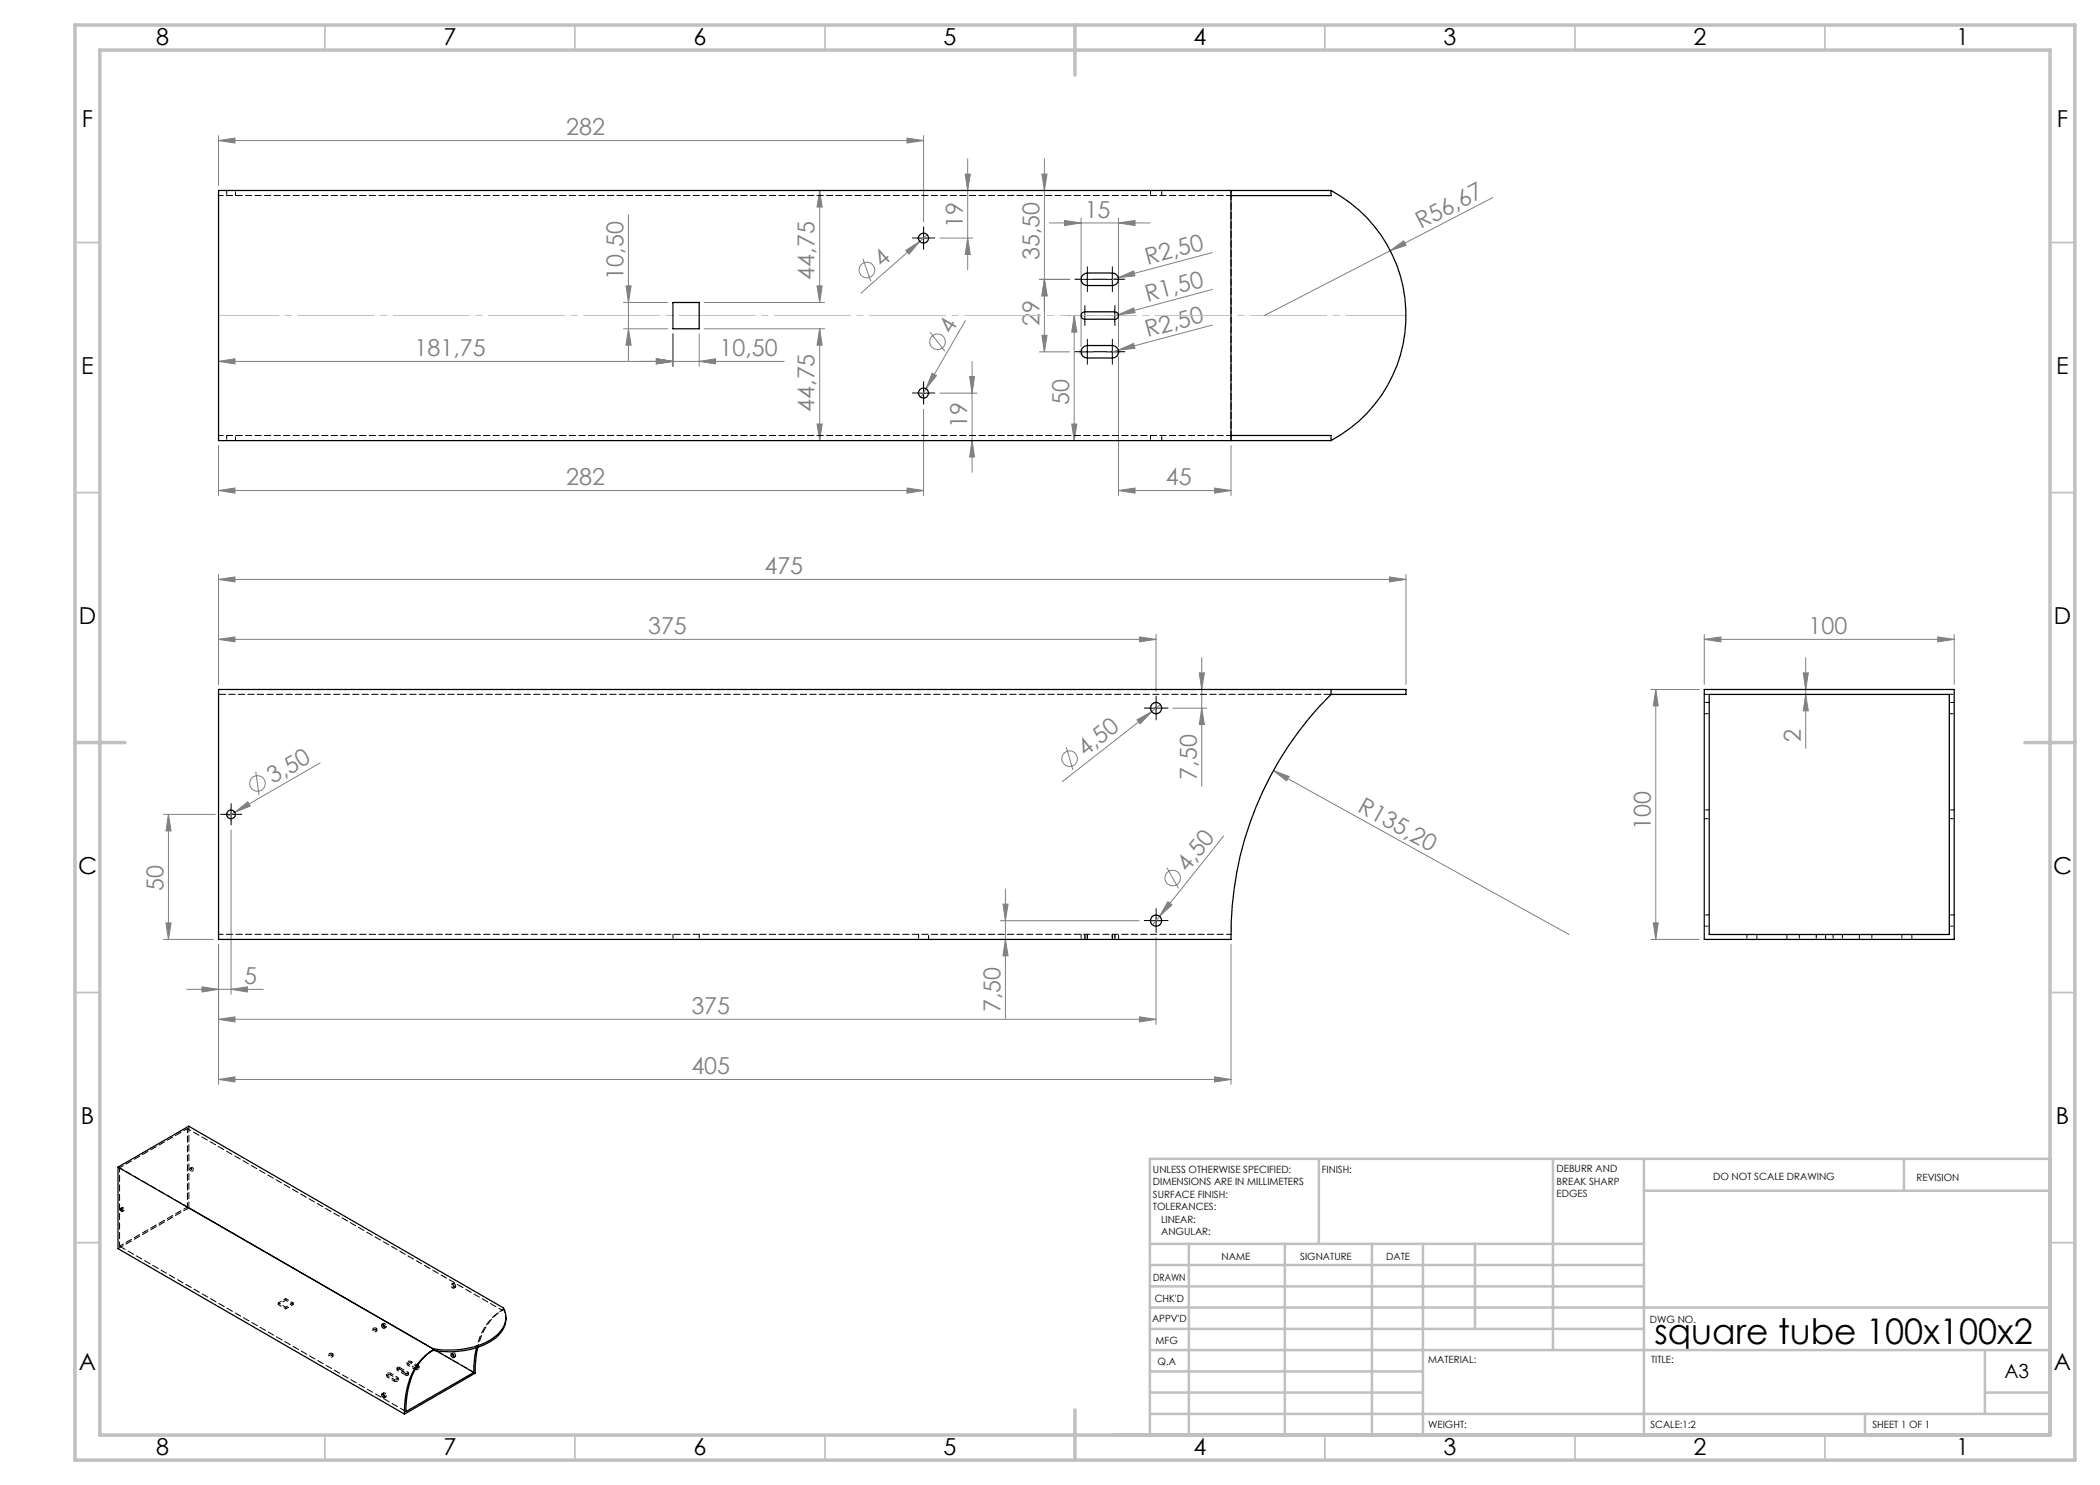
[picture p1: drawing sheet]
<svg xmlns="http://www.w3.org/2000/svg" width="420mm" height="297mm" viewBox="0 0 420 297" stroke-linecap="round" stroke-linejoin="round" font-family="sans-serif">
<g fill="none" stroke="#808080" stroke-width=".2">
<path d="M43.7 28.1l3.3-.5v1zM43.7 27.1v10M43.7 28.1h141M163.9 38.1l.5 3.3h-1zM163.9 38.1v22.4M181.4 27.6l3.3 .5-3.3 .5zM184.7 27.1v17.3M193 34.8h1.1l-.6 3.3zM193.5 31.7v22.3M208.4 34.8h1l-.5 3.3zM208.9 31.7v38.7M298.6 39.5l-20.5 10.6"/>
<path d="M125.2 57.2h1l-.5 3.3zM125.7 43v29.1M163.4 57.2h1l-.5 3.3zM172.6 51.7l1.6 4.6M181.2 50.1l2.7-1.8-2.1 2.5zM183.9 48.3l-11.7 10.4M185.5 47l-1.6 1.3M188 47.6h6.6M193.5 47.6l.6 3.3h-1.1zM208.9 55.9l.5 3.3h-1zM209.9 44.6h20.1M212.9 44.1l3.3 .5-3.3 .5z"/>
<path d="M214 55.9h-6.1M216.2 43.6v25.8M223.7 55.5l3-1.3 .3 1zM223.7 55.5l-1.2 .4M223.7 44.6l3.3-.5v1zM223.7 43.6v25.8M242.5 57.9l-18.8 5M242.5 50.5l-18.8 5M278.1 50.1l2.6-1.9 .5 .9zM278.1 50.1l-25.2 13M43.7 72.3l3.3-.5v1zM43.7 72.3h113.1"/>
<path d="M124.7 60.5h8.9M124.7 65.8h8.9M125.7 65.8l.5 3.2h-1zM131.3 71.8l3.3 .5-3.3 .5zM134.6 66.7v6.6M139.8 72.3l3.3-.5v1zM139.8 66.7v6.6M140.8 60.5h24.1M140.8 65.8h24.1M163.9 65.8l.5 3.2h-1zM163.9 65.8v22.3M185.2 77.7l-1 1.8"/>
<path d="M186 66.5l3 3.7M186.4 74.6l.9 .5-2.1 2.6zM188 78.6h7.4M193.1 64.1l-7.9 13.6M193.9 75.3h1l-.5 3.3zM194.4 72.3v22.2M207.9 70.4h6.1M208.4 67.1h1l-.5 3.3zM213.9 63.1h.1M214.8 63.1l.6 3.3h-1.1zM214.8 63.1v25M223.7 70l3-1.3 .3 1z"/>
<path d="M223.7 70l-1.2 .4M223.7 62.9l3-1.3 .3 .9zM223.7 71.4v27.7M223.7 62.9l-.7 .2M242.5 65l-18.8 5M43.7 98.1l3.3-.5v1zM43.7 98.1h141M43.7 89.1v10M163.4 84.8h1l-.5 3.3zM181.4 97.6l3.3 .5-3.3 .5zM184.7 81.9v17.2M194.4 88.1l.5 3.3h-1z"/>
<path d="M214.3 84.8h1.1l-.6 3.3zM223.7 98.1l3.3-.5v1zM223.7 98.1h22.5M242.9 97.6l3.3 .5-3.3 .5zM246.2 89.1v10M43.7 115.9l3.3-.5v1zM43.7 114.9v22M43.7 115.9h237.5M277.9 115.4l3.3 .5-3.3 .5zM281.2 114.9v22M43.7 127.9l3.3-.5v1zM43.7 127.9h187.5"/>
<path d="M227.9 127.4l3.3 .5-3.3 .5zM231.2 126.9v11.4M239.9 134.6h1l-.6 3.3zM240.3 131.5v25.8M330.2 137.9h9.7M331.2 137.9v50M331.2 137.9l.4 3.3h-.9zM340.9 127.9l3.3-.5v1zM340.9 127.9h49.9M340.9 126.9v10M360.6 134.6h1.1l-.6 3.3zM361.1 131.5v18.2"/>
<path d="M361.1 138.9l.6 3.3h-1.1zM387.6 127.4l3.2 .5-3.2 .5zM390.8 126.9v10M51.2 154.3l.6 4.8M64 152.6l-18.6 10.7M213.3 149.4l1.3 4.6M227.4 144l2.9-1.7-2.3 2.5zM230.3 142.3l-17.9 14M232.1 140.9l-1.8 1.4M234.6 141.6h6.7M240.3 141.6l.6 3.3h-1zM254.7 154.1l3.1 1.2-.5 .9z"/>
<path d="M254.7 154.1l59.1 32.8M32.7 162.9h10.4M33.7 162.9v25M33.7 162.9l.5 3.3h-1zM46.2 166v32.9M47 162.5l2.6-2.1 .5 .8zM201.1 177.8v25.9M233.4 173.5l2.3 4.2M244.7 167.2l-12.8 16.1M32.7 187.9h10M33.2 184.6h1l-.5 3.3zM37.4 197.9h15.3"/>
<path d="M40.4 197.4l3.3 .5-3.3 .5zM43.7 188.9v28M46.2 197.9l3.3-.5v1zM200.1 184.1h27.7M200.6 180.8h1l-.5 3.3zM201.1 187.9l.5 3.3h-1zM231.2 187.5v17.4M231.9 183.3l-1.4 1.7M233.6 180.3l.8 .7-2.5 2.3zM246.2 188.9v28M330.2 187.9h9.7M330.7 184.6h.9l-.4 3.3z"/>
<path d="M43.7 203.9l3.3-.5v1zM43.7 203.9h187.5M43.7 215.9l3.3-.5v1zM43.7 215.9h202.5M227.9 203.4l3.3 .5-3.3 .5zM242.9 215.4l3.3 .5-3.3 .5z"/>
<circle cx="173.4" cy="54" r="1.57"/>
<circle cx="187.5" cy="68.3" r="1.55"/>
<circle cx="51.5" cy="156.7" r="1.56"/>
<circle cx="213.9" cy="151.7" r="1.54"/>
<circle cx="234.5" cy="175.6" r="1.56"/>
</g>
<path d="M215.7 70.4h1M215.9 70l.7 .7M216.2 69.8v1.1M216.6 70l-.7 .7M223.2 70.4h1M223.3 70l.7 .7M223.7 69.8v1.1M224 70l-.7 .7" fill="none" stroke="#c0c0c0" stroke-width=".2"/>
<g fill="none" stroke="#000" stroke-width=".2" stroke-dasharray="15.2 1.3 1.3 1.3">
<path d="M183.5 47.6h-1M184.7 46.3v-1M184.7 48.8v1M186 47.6h1M216.2 55.8h-1.2M217.5 54.6v-1.3M217.5 57.1v1.2M218.7 55.8h1.3M221.2 55.8h-1.2M222.5 54.6v-1.3M222.5 57.1v1.2M223.7 55.8h1.3"/>
<path d="M183.5 78.6h-1M184.7 77.3v-1M184.7 79.8v1M186 78.6h1M215.7 63.1h-.7M216.2 70.3h-1.2M217 61.8v-.7M217 64.3v.8M217.5 69.1v-1.3M217.5 71.6v1.2M218.2 63.1h.8M218.7 70.3h1.3"/>
<path d="M221.2 70.3h-1.2M221.7 63.1h-.7M222.5 69.1v-1.3M222.5 71.6v1.2M223 61.8v-.7M223 64.3v.8M223.7 70.3h1.3M224.2 63.1h.8M230 141.6h-1.1M231.2 140.4v-1.2M231.2 142.9v1.1M232.5 141.6h1.1"/>
<path d="M45 162.9h-.9M46.2 161.6v-.9M46.2 164.1v.9M47.5 162.9h.8M230 184.1h-1.1M231.2 182.9v-1.2M231.2 185.4v1.1M232.5 184.1h1.1"/>
</g>
<g fill="none" stroke="#000" stroke-width=".2">
<path d="M183.4 47.6h2.5M184.7 46.4v2.5M216.2 55.9h2.5M217.5 54.6v2.5M221.2 55.9h2.5M222.5 54.6v2.5M183.4 78.6h2.5M184.7 77.4v2.5M215.7 63.1h2.5M216.2 70.4h2.5M217 61.9v2.5M217.5 69.1v2.5"/>
<path d="M221.2 70.4h2.5M221.7 63.1h2.5M222.5 69.1v2.5M223 61.9v2.5M230 141.6h2.4M231.2 140.4v2.5M44.9 162.9h2.5M46.2 161.6v2.5M230 184.1h2.4M231.2 182.9v2.5"/>
</g>
<path d="M43.7 63.1h237.5" fill="none" stroke="#c0c0c0" stroke-width=".2" stroke-dasharray="15.2 1.3 1.3 1.3" stroke-dashoffset="3.2"/>
<g fill="none" stroke="#c0c0c0" stroke-width=".35">
<path d="M65 5v5M115 5v5M165 5v5M265 5v5M315 5v5M365 5v5M15 48.5h5M410 48.5h5M15 98.5h5M410 98.5h5M15 198.5h5M410 198.5h5"/>
<path d="M15 248.5h5M410 248.5h5M65 287v5M115 287v5M165 287v5M265 287v5M315 287v5M365 287v5"/>
</g>
<g fill="none" stroke="#c0c0c0" stroke-width=".5">
<path d="M263.8 231.8v17M310.6 231.8v38.2M328.8 231.8v55.2M328.8 238.2h81.2M380.8 231.8v6.4M410 231.8h-180v55.2M230 248.8h98.8M230 257.3h98.8M230 253h98.8M237.8 248.8v38.2M257 248.8v38.2M274.4 248.8v38.2"/>
<path d="M284.6 248.8v38.2M295 248.8v17M230 265.8h98.8M230 261.5h180M230 278.5h54.6M230 274.3h54.6M230 270h180M397 278.5h13M397 270v12.8M230 282.8h180M373 282.8v4.2"/>
</g>
<path d="M15 5h400v287h-400zM20 10h390v277h-390zM215 5v10M15 148.5h10M405 148.5h10M215 282v10" fill="none" stroke="#c0c0c0" stroke-width=".7"/>
<g fill="#808080">
<path d="M254.7 154.1l3.1 1.2-.5 .9z"/>
<path d="M223.7 70l3-1.3 .3 1z"/>
<path d="M223.7 55.5l3-1.3 .3 1z"/>
<path d="M223.7 62.9l3-1.3 .3 .9z"/>
<path d="M278.1 50.1l2.6-1.9 .5 .9z"/>
<path d="M47 162.5l2.6-2.1 .5 .8z"/>
<path d="M227.4 144l2.9-1.7-2.3 2.5z"/>
<path d="M181.2 50.1l2.7-1.8-2.1 2.5z"/>
<path d="M233.6 180.3l.8 .7-2.5 2.3z"/>
<path d="M186.4 74.6l.9 .5-2.1 2.6z"/>
<path d="M223.7 98.1l3.3-.5v1zM242.9 97.6l3.3 .5-3.3 .5z"/>
<path d="M212.9 44.1l3.3 .5-3.3 .5zM223.7 44.6l3.3-.5v1z"/>
<path d="M46.2 197.9l3.3-.5v1zM40.4 197.4l3.3 .5-3.3 .5zM227.9 203.4l3.3 .5-3.3 .5zM43.7 203.9l3.3-.5v1zM181.4 97.6l3.3 .5-3.3 .5zM43.7 98.1l3.3-.5v1zM181.4 27.6l3.3 .5-3.3 .5zM43.7 28.1l3.3-.5v1z"/>
<path d="M43.7 115.9l3.3-.5v1zM277.9 115.4l3.3 .5-3.3 .5zM43.7 215.9l3.3-.5v1zM242.9 215.4l3.3 .5-3.3 .5zM43.7 127.9l3.3-.5v1zM227.9 127.4l3.3 .5-3.3 .5zM43.7 72.3l3.3-.5v1zM131.3 71.8l3.3 .5-3.3 .5zM131.3 71.8l3.3 .5-3.3 .5zM139.8 72.3l3.3-.5v1zM340.9 127.9l3.3-.5v1zM387.6 127.4l3.2 .5-3.2 .5z"/>
<path d="M163.4 57.2h1l-.5 3.3zM163.9 38.1l.5 3.3h-1zM193.5 47.6l.6 3.3h-1.1zM193 34.8h1.1l-.6 3.3zM208.9 55.9l.5 3.3h-1zM208.4 34.8h1l-.5 3.3z"/>
<path d="M240.3 141.6l.6 3.3h-1zM239.9 134.6h1l-.6 3.3z"/>
<path d="M163.9 65.8l.5 3.2h-1zM163.4 84.8h1l-.5 3.3zM193.9 75.3h1l-.5 3.3zM194.4 88.1l.5 3.3h-1zM214.8 63.1l.6 3.3h-1.1zM214.3 84.8h1.1l-.6 3.3z"/>
<path d="M33.7 162.9l.5 3.3h-1zM33.2 184.6h1l-.5 3.3zM200.6 180.8h1l-.5 3.3zM201.1 187.9l.5 3.3h-1zM125.2 57.2h1l-.5 3.3zM125.7 65.8l.5 3.2h-1zM208.9 55.9l.5 3.3h-1zM208.4 67.1h1l-.5 3.3zM331.2 137.9l.4 3.3h-.9zM330.7 184.6h.9l-.4 3.3zM360.6 134.6h1.1l-.6 3.3zM361.1 138.9l.6 3.3h-1.1z"/>
</g>
<g fill="none" stroke="#000" stroke-width=".25">
<path d="M246.2 38.1h20M246.2 38.1h-202.5v50h202.5M246.2 38.1v50M266.2 38.1v1h-20M266.2 38.1a28.4 28.4 0 0 1 0 50M216.6 55l.9-.4h5a1.25 1.25 0 0 1 1.2 1.3 1.25 1.25 0 0 1-1.2 1.2h-5a1.23 1.23 0 0 1-1.2-.7 1.23 1.23 0 0 1 .3-1.4zM134.6 60.5h5.2v5.3h-5.2zM216.4 62.6l.6-.2h6a.74 .74 0 0 1 .7 .7 .74 .74 0 0 1-.7 .7h-6a.74 .74 0 0 1-.7-.4 .74 .74 0 0 1 .1-.8zM216.6 69.5l.9-.4h5a1.25 1.25 0 0 1 1.2 1.3 1.25 1.25 0 0 1-1.2 1.2h-5a1.23 1.23 0 0 1-1.2-.7 1.23 1.23 0 0 1 .3-1.4zM246.2 87.1h20v1M246.2 88.1h20M266.2 137.9h-222.5v50h202.5a67.7 67.7 0 0 1 20-49"/>
<path d="M266.2 137.9h15v1h-15M266.2 137.9v1M340.9 137.9h49.9v50h-49.9zM341.8 138.9h48.1v48h-48.1zM23.6 233.4l14.1-8.2 63 36.4a4.3 4.3 0 0 1-1.4 5.5 15.7 15.7 0 0 1-11.9 2.8l-.9-.2M23.6 233.4l62.9 36.3M23.6 233.4v16.3l57.3 33.1M24.1 241.7a.31 .31 0 0 1 .4 .2 .31 .31 0 0 1-.2 .4l-.2-.3zM24.3 241.7l.3 .4M76.3 278.8a.41 .41 0 0 1 .6 .2 .41 .41 0 0 1-.1 .5l-.4-.2zM76.3 264.9a.43 .43 0 0 1 .6 .2 .43 .43 0 0 1-.1 .6l-.4-.3zM76.6 264.9l.1 .3 .3 .3"/>
<path d="M76.6 278.8l.1 .3 .3 .3M83.4 273.3l.2 .2M83.5 273l.1 .1M83.6 273.1l.1 .3-.5 .2M83.6 273.1v.4M83.6 273.5h.1M86.5 270.1a12 12 0 0 0-5.4 9.5l-.2 3.2M86.5 270.1a12.1 12.1 0 0 0-5.1 8.9l-.2 3.3 13.6-7.8M86.5 269.7v.4M87.3 270.2l7.5 4.3M90.2 270.8a.41 .41 0 0 1 .5 .2 .41 .41 0 0 1-.1 .5l-.3-.3zM90.5 270.8l.1 .3 .2 .3"/>
<path d="M95.3 269.6l-.3 1.5-.2 3.4M95.6 269.4l-.4 2-.2 3.2-14.1 8.2M101.2 263.5a5.6 5.6 0 0 1-3.7 5.1 17.9 17.9 0 0 1-11 1.5"/>
<circle cx="184.7" cy="47.6" r=".99"/>
<circle cx="184.7" cy="78.6" r="1"/>
<circle cx="231.2" cy="141.6" r="1.13"/>
<circle cx="46.2" cy="162.9" r=".88"/>
<circle cx="231.2" cy="184.1" r="1.13"/>
</g>
<path d="M43.7 138.9h222.5" fill="none" stroke="#000" stroke-width=".2" stroke-dasharray="1.3 .6" stroke-dashoffset="-.1"/>
<g fill="none" stroke="#000" stroke-width=".2" stroke-dasharray="1.3 .6" stroke-dashoffset=".4">
<path d="M246.2 39.1h-202.5M246.2 87.1v-48M246.2 87.1h-202.5M246.2 186.9h-202.5M23.9 233.6v15.6M37.5 225.7l-13.6 7.9M23.9 249.2l13.6-7.8M37.5 241.4v-15.7M79.9 273.5h-.4v.2M79.9 273.8h-.4v.3M81.2 274.7h.4v-.2M81.2 275h.4v-.2"/>
<path d="M87.3 270.2l-49.8-28.8"/>
</g>
<g fill="none" stroke="#000" stroke-width=".2" stroke-dasharray="1.3 .6" stroke-dashoffset=".5">
<path d="M45.3 38.1v1M47.1 39.1v-1M230.1 38.1v1M232.4 39.1v-1M246.2 38.1v1M45.3 87.1v1M47.1 88.1v-1M230.1 87.1v1M232.4 88.1v-1M246.2 87.1v1M340.9 138.9h1M389.9 138.9h1"/>
<path d="M340.9 142.7h1M341.9 140.5h-1M389.9 142.7h1M390.9 140.5h-1M340.9 163.7h1M341.9 162h-1M389.9 163.7h1M390.9 162h-1M134.6 186.9v1M139.8 186.9v1M183.7 186.9v1M185.7 187.9v-1"/>
<path d="M216.2 186.9v1M217 187.9v-1M217 186.9v1M217.5 187.9v-1M217.5 186.9v1M222.5 186.9v1M223 186.9v1M223.7 187.9v-1M340.9 185.2h1M341.9 183h-1M349.4 186.9v1M351.4 187.9v-1"/>
<path d="M357.4 187.9v-1M359.9 186.9v1M363.2 186.9v1M365.1 187.9v-1M366.6 186.9v1M368.5 186.9v1M371.9 187.9v-1M374.4 186.9v1M380.4 186.9v1M382.4 187.9v-1M389.9 185.2h1M390.9 183h-1"/>
<path d="M23.9 233.6l62.9 36.3M90.8 257.4l-.1-.3-.3-.3a.42 .42 0 0 0-.1 .6 .42 .42 0 0 0 .5 .1v-.1M91.1 257.3l-.1-.4-.3-.2a.42 .42 0 0 0-.1 .5 .42 .42 0 0 0 .5 .2v-.1M76.6 264.9a.38 .38 0 0 1 .5-.1 .38 .38 0 0 1 .2 .5M76.6 278.7a.38 .38 0 0 1 .5-.1 .38 .38 0 0 1 .2 .5M91.1 271.1a.38 .38 0 0 0-.1-.5 .38 .38 0 0 0-.5 .1M100.4 262.1l-62.9-36.4"/>
</g>
<g fill="none" stroke="#000" stroke-width=".2" stroke-dasharray="1.3 .6">
<path d="M246.2 39.1h.1M246.2 87.1h.1M38.3 233.5l-.3 .2M38.4 234.3l.3-.2M24.4 241.5l-.2 .2M24.5 242.3l.3-.2M57.1 259.7v.4M90.6 256.7l-.3 .1M90.7 257.6l.3-.1M55.7 260.6v.3M57.1 261.4v.4M58.6 260.6v.3"/>
<path d="M65.8 270.9v.3M66.6 271.2v-.3M74.6 265.8v.3M75.4 266.1v-.3M76.7 264.7l-.3 .1M76.7 278.6l-.3 .1M76.9 265.6l.3-.1M76.9 279.5l.3-.2M77.3 265.3l-.1 .2h-.2M77.3 279.1l-.1 .2h-.2M77.3 274.9v.3M77.4 275.1v.3"/>
<path d="M78.1 275v-.3M78.9 275.9v.3M79.4 273.6v.3M79.5 273.7v.4M79.6 275.5v.3M79.7 276v-.3M79.9 273.8v-.3M81.2 274.7v.3M81.4 272.5v.3M81.5 272.7v.3M81.6 274.5v.3M81.7 274.9v-.3"/>
<path d="M82.2 272.6v-.3M83 273.5l.2 .1M83 273.5v.4M83.8 273.6v-.3M86.6 270.1l.2-.2M86.8 269.9l-.3 .2M86.8 269.9l-.2 .2M90.6 270.6l-.3 .1M90.7 271.5l.3-.2M90.8 271.3h.2l.1-.2M95 274.6l-57.2-33M100.6 261.9l-.2 .2"/>
<path d="M100.7 261.6v.3M100.7 261.9l-.3 .2M81.2 282.3l-57.3-33.1"/>
</g>
<path d="M66.5 270.7l-.7 .1a.37 .37 0 0 0 .4 .3 .37 .37 0 0 0 .4-.3l-.1-.1M66.5 271l.1 .1a.37 .37 0 0 1-.4 .3 .37 .37 0 0 1-.4-.3l.7-.1M75.2 265.6l-.6 .1a.37 .37 0 0 0 .4 .3 .37 .37 0 0 0 .3-.3l-.1-.1M75.2 266h.1a.37 .37 0 0 1-.3 .4 .37 .37 0 0 1-.4-.4h.6M78.1 274.7h-.7l-.1 .2 .1 .2M78.1 275h-.7l-.1 .2 .1 .2M78.9 275.9h.7l.1-.2-.1-.2M78.9 276.2h.7l.1-.2-.1-.2M82.2 272.3h-.7l-.1 .2 .1 .2M82.2 272.6h-.7l-.1 .2 .1 .2M83 273.9h.7l.1-.3-.1-.1M101.2 263.8l-.1-.9-.4-1" fill="none" stroke="#000" stroke-width=".2" stroke-dasharray="1.3 .6" stroke-dashoffset=".6"/>
<path d="M24.4 241.7v-.1a.33 .33 0 0 1 .4 .1 .33 .33 0 0 1-.1 .4h-.1M83.4 273.3l-1.2-.7M83.5 273l-1.3-.7M100.4 262.1a11.2 11.2 0 0 0-5.1 7.4M100.7 261.9a11.4 11.4 0 0 0-5.1 7.5" fill="none" stroke="#000" stroke-width=".2" stroke-dasharray="1.3 .6" stroke-dashoffset=".7"/>
<path d="M37.9 233.8l.4 .5a.33 .33 0 0 0 .1-.4 .33 .33 0 0 0-.4-.2l-.1 .1M38.2 233.7l.4 .4a.33 .33 0 0 0 .1-.4 .33 .33 0 0 0-.5-.1v.1M57.1 259.7l-1.4 .9M55.7 260.6l1.4 .8M55.7 260.9l1.4-.8M57.1 261.4l1.5-.8M57.1 261.8l-1.4-.9M57.1 260.1l1.5 .8M58.6 260.6l-1.5-.9M58.6 260.9l-1.5 .9" fill="none" stroke="#000" stroke-width=".2" stroke-dasharray="1.3 .6" stroke-dashoffset=".9"/>
<path d="M77.4 275.1l1.5 .8M77.4 275.4l1.5 .8M79.6 275.5l-1.5-.8M79.6 275.8l-1.5-.8M81.5 272.7l1.5 .8M81.5 273l1.5 .9" fill="none" stroke="#000" stroke-width=".2" stroke-dasharray="1.3 .6" stroke-dashoffset=".8"/>
<path d="M79.5 273.7l1.7 1M79.5 274.1l1.7 .9M81.6 274.5l-1.7-1M81.6 274.8l-1.7-1" fill="none" stroke="#000" stroke-width=".2" stroke-dasharray="1.3 .6" stroke-dashoffset="1"/>
<path d="M37.8 225.2v16.4M37.8 241.6l-14.2 8.1" fill="none" stroke="#000" stroke-width=".2" stroke-dasharray="1.3 .6" stroke-dashoffset=".1"/>
<text font-size="7.1" x="330.9" y="268.8">square tube 100x100x2</text>
<g font-size="4.7">
<text x="31.2" y="9">8</text>
<text x="88.7" y="9">7</text>
<text x="138.7" y="9">6</text>
<text x="188.7" y="9">5</text>
<text x="238.7" y="9">4</text>
<text x="288.7" y="9">3</text>
<text x="338.7" y="9">2</text>
<text x="391.2" y="9">1</text>
<text x="16.4" y="25.5">F</text>
<text x="411.4" y="25.5">F</text>
<text x="16.3" y="74.8">E</text>
<text x="411.2" y="74.8">E</text>
<text x="15.8" y="124.7">D</text>
<text x="410.8" y="124.7">D</text>
<text x="15.6" y="174.7">C</text>
<text x="410.6" y="174.7">C</text>
<text x="16.2" y="224.8">B</text>
<text x="411.2" y="224.8">B</text>
<text x="15.8" y="274">A</text>
<text x="410.8" y="274">A</text>
<text x="31.2" y="291">8</text>
<text x="88.7" y="291">7</text>
<text x="138.7" y="291">6</text>
<text x="188.7" y="291">5</text>
<text x="238.7" y="291">4</text>
<text x="288.7" y="291">3</text>
<text x="338.7" y="291">2</text>
<text x="391.2" y="291">1</text>
</g>
<g font-size="4.7" fill="#808080">
<text x="113.2" y="27.1">282</text>
<text x="192.5" y="45.7" transform="rotate(-90 192.5 45.7)">19</text>
<text x="216.9" y="43.6">15</text>
<text x="284.1" y="45.8" transform="rotate(-27 284.1 45.8)">R56,67</text>
<text x="176.5" y="53.6" transform="rotate(-41 176.5 53.6)">4</text>
<text x="207.9" y="52" transform="rotate(-90 207.9 52)">35,50</text>
<text x="229.5" y="53" transform="rotate(-15 229.5 53)">R2,50</text>
<text x="124.7" y="55.9" transform="rotate(-90 124.7 55.9)">10,50</text>
<text x="162.9" y="55.9" transform="rotate(-90 162.9 55.9)">44,75</text>
<text x="207.9" y="65.2" transform="rotate(-90 207.9 65.2)">29</text>
<text x="229.5" y="60.4" transform="rotate(-15 229.5 60.4)">R1,50</text>
<text x="82.9" y="71.2">181,75</text>
<text x="143.9" y="71.2">10,50</text>
<text x="190.3" y="67" transform="rotate(-60 190.3 67)">4</text>
<text x="229.5" y="67.5" transform="rotate(-15 229.5 67.5)">R2,50</text>
<text x="162.9" y="82.4" transform="rotate(-90 162.9 82.4)">44,75</text>
<text x="213.9" y="81.1" transform="rotate(-90 213.9 81.1)">50</text>
<text x="193.4" y="85.6" transform="rotate(-90 193.4 85.6)">19</text>
<text x="113.2" y="97.1">282</text>
<text x="233.2" y="97.1">45</text>
<text x="152.9" y="114.9">475</text>
<text x="129.6" y="126.9">375</text>
<text x="361.7" y="126.9">100</text>
<text x="360.2" y="148.4" transform="rotate(-90 360.2 148.4)">2</text>
<text x="217" y="151.5" transform="rotate(-38 217 151.5)">4,50</text>
<text x="239.4" y="155.9" transform="rotate(-90 239.4 155.9)">7,50</text>
<text x="54.6" y="156.9" transform="rotate(-30 54.6 156.9)">3,50</text>
<text x="271.3" y="162.2" transform="rotate(29 271.3 162.2)">R135,20</text>
<text x="330.2" y="166" transform="rotate(-90 330.2 166)">100</text>
<text x="32.7" y="178.3" transform="rotate(-90 32.7 178.3)">50</text>
<text x="237.5" y="174.6" transform="rotate(-51 237.5 174.6)">4,50</text>
<text x="48.8" y="196.9">5</text>
<text x="138.3" y="202.9">375</text>
<text x="200.1" y="202.4" transform="rotate(-90 200.1 202.4)">7,50</text>
<text x="138.3" y="214.9">405</text>
</g>
<text font-size="3.9" x="400.9" y="275.5">A3</text>
<g font-size="2">
<text x="230.6" y="234.6">UNLESS OTHERWISE SPECIFIED:</text>
<text x="230.6" y="237.1">DIMENSIONS ARE IN MILLIMETERS</text>
<text x="230.6" y="239.6">SURFACE FINISH:</text>
<text x="264.4" y="234.6">FINISH:</text>
<text x="311.3" y="234.5">DEBURR AND</text>
<text x="311.3" y="237">BREAK SHARP</text>
<text x="311.3" y="239.5">EDGES</text>
<text x="342.6" y="236">DO NOT SCALE DRAWING</text>
<text x="383.3" y="236.2">REVISION</text>
<text x="230.6" y="242.1">TOLERANCES:</text>
<text x="232.2" y="244.6">LINEAR:</text>
<text x="232.2" y="247.1">ANGULAR:</text>
<text x="244.3" y="252">NAME</text>
<text x="260" y="251.9">SIGNATURE</text>
<text x="277.2" y="251.9">DATE</text>
<text x="230.6" y="256.1">DRAWN</text>
<text x="230.9" y="260.3">CHK'D</text>
<text x="230.4" y="264.4">APPV'D</text>
<text x="231.1" y="268.8">MFG</text>
<text x="330" y="264.6">DWG NO.</text>
<text x="231.5" y="273">Q.A</text>
<text x="285.6" y="272.5">MATERIAL:</text>
<text x="330.2" y="272.5">TITLE:</text>
<text x="285.6" y="285.5">WEIGHT:</text>
<text x="330.1" y="285.6">SCALE:1:2</text>
<text x="374.5" y="285.6">SHEET 1 OF 1</text>
</g>
</svg>
